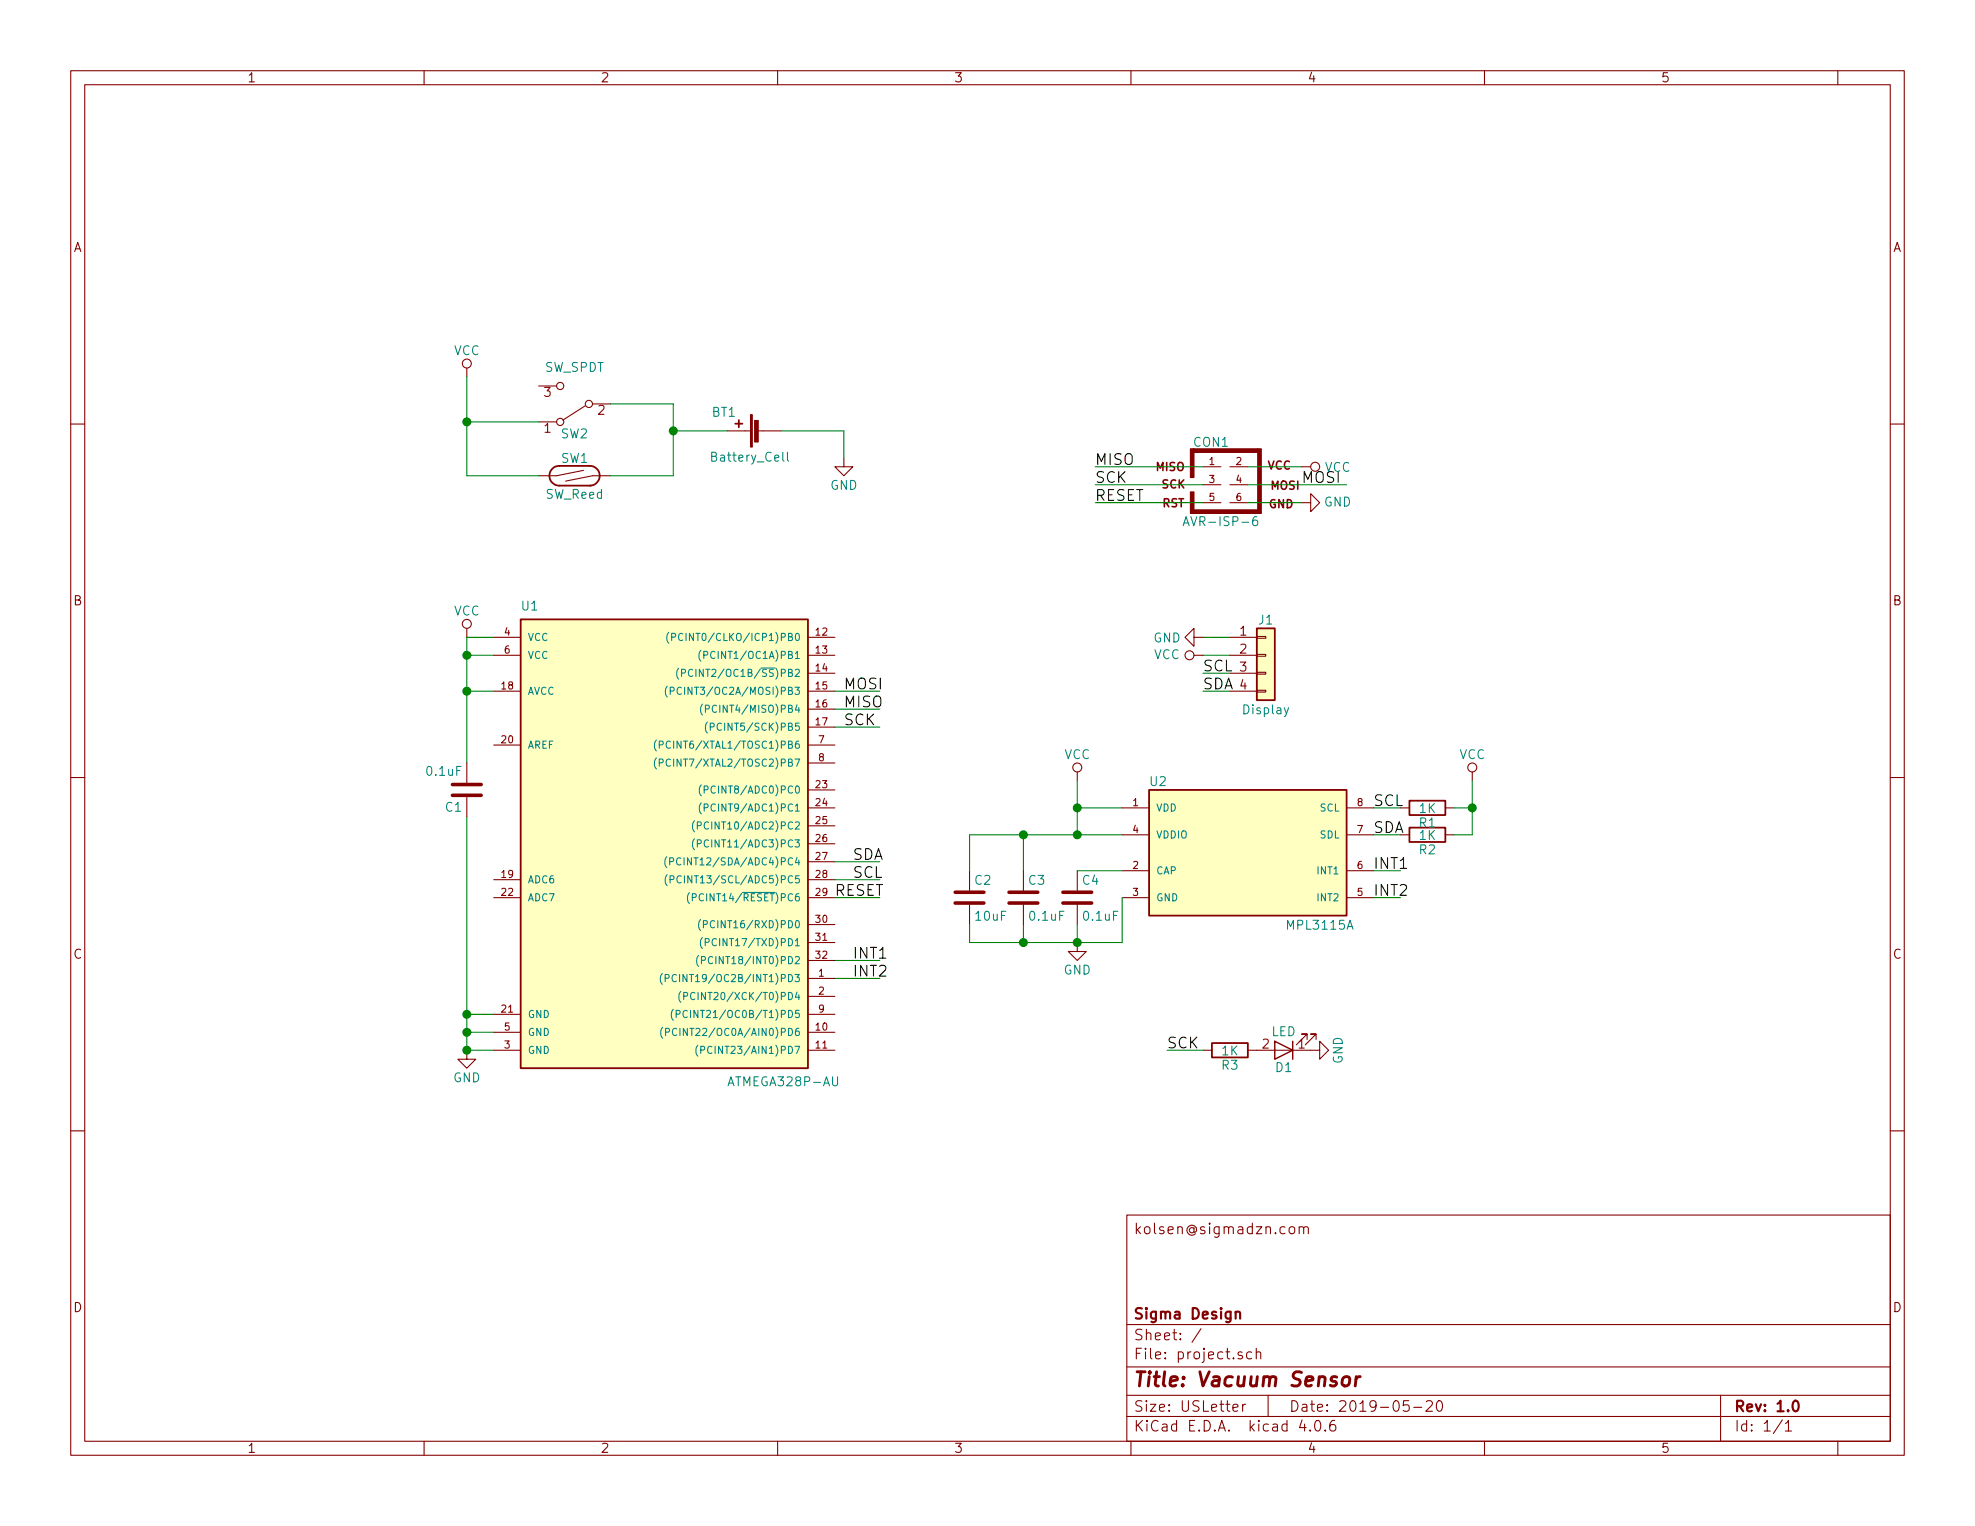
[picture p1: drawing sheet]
<svg xmlns="http://www.w3.org/2000/svg" width="279mm" height="216mm" viewBox="0 0 279 216" stroke-linecap="round" stroke-linejoin="round" font-family="sans-serif">
<g fill="none" stroke="#840000" stroke-width=".15">
<path d="M10 10h259.4v195.9h-259.4zM12 12h255.4v191.9h-255.4zM60 10v2M110 10v2M160 10v2M210 10v2M260 10v2M10 60h2M66 52.1v1.2M76.2 59.7h2.5M76.2 54.6h2.5M82.8 57.4l-3.2 2"/>
<path d="M83.8 57.2h2.6M267.4 60h2M82.5 66.5l-3.8 .8h-2.5M86.4 67.3h-2.6l-3.8 .8M102.9 61h3.3M107.2 61h3.3M119.4 64.8v1.2h1.2l-1.2 1.3-1.3-1.3h1.3M170.2 66h2.5M170.2 68.6h2.5M170.2 71.1h2.5M174 66h2.5M174 68.6h2.5"/>
<path d="M174 71.1h2.5M184.1 71.1h1.3v-1.2l1.3 1.2-1.3 1.3v-1.3M66 88.9v1.3M69.8 90.2h3.9M69.8 92.7h3.9M69.8 97.8h3.9M114.3 90.2h3.8M114.3 92.7h3.8M114.3 95.3h3.8M114.3 97.8h3.8M168.9 90.2v-1.3l-1.3 1.3 1.3 1.2v-1.2h1.3M168.9 92.7h1.3"/>
<path d="M174 90.2h3.8M174 92.7h3.8M174 95.3h3.8M174 97.8h3.8M177.8 97.7h1.3v.2h-1.3zM177.8 95.1h1.3v.3h-1.3zM177.8 92.6h1.3v.2h-1.3zM177.8 90h1.3v.3h-1.3zM10 110h2M66 108v2.7M66 112.8v2.8M69.8 105.4h3.9"/>
<path d="M114.3 105.4h3.8M114.3 108h3.8M114.3 111.8h3.8M114.3 114.3h3.8M114.3 116.8h3.8M114.3 100.3h3.8M114.3 119.4h3.8M114.3 102.9h3.8M152.4 109.2v1.3M158.7 114.3h3.9M158.7 118.1h3.9M190.5 114.3h3.8"/>
<path d="M190.5 118.1h3.8M198.1 114.3h1.3M198.1 118.1h1.3M204.5 114.3h1.2M204.5 118.1h1.2M208.3 109.2v1.3M267.4 110h2M69.8 127h3.9M69.8 124.5h3.9M114.3 138.4h3.8M114.3 130.8h3.8M114.3 133.4h3.8"/>
<path d="M114.3 127h3.8M114.3 135.9h3.8M114.3 121.9h3.8M114.3 124.5h3.8M137.2 123.2v2.8M137.2 128v2.8M144.8 123.2v2.8M144.8 128v2.8M152.4 133.4v1.2h1.3l-1.3 1.3-1.3-1.3h1.3M152.4 123.2v2.8M152.4 128v2.8M158.7 127h3.9"/>
<path d="M158.7 123.2h3.9M190.5 127h3.8M190.5 123.2h3.8M10 160h2M66 148.6v1.3h1.3l-1.3 1.2-1.2-1.2h1.2M69.8 148.6h3.9M69.8 146.1h3.9M69.8 143.5h3.9M114.3 141h3.8M114.3 148.6h3.8M114.3 146.1h3.8M114.3 143.5h3.8"/>
<path d="M170.2 148.6h1.2M176.5 148.6h10.2v-1.3l1.3 1.3-1.3 1.3v-1.3M184.9 147.1v-.8h-.8h.8l-1.5 1.5M186.2 147.1v-.8h-.8h.8l-1.5 1.5M267.4 160h2M159.4 171.9h108v32h-108zM182.4 173.7a.41 .41 0 0 1 .8 .1v.5a.41 .41 0 0 1-.4 .3 .41 .41 0 0 1-.4-.3zM183.8 173.7a.38 .38 0 0 1 .6 .1v.7M183.8 173.6v.9M184.4 173.8a.36 .36 0 0 1 .4-.3 .36 .36 0 0 1 .3 .3v.7M159.4 197.4h108M159.4 193.4h108"/>
<path d="M159.4 187.4h108M169.9 188l-1.3 1.9M174.4 199.2l.7-.2v-.2l-.4-.1-.3 .2 .1 .7 .2 .1 .4-.1M175.7 191.3a.37 .37 0 0 0-.6 .2 .54 .54 0 0 0 .6 .3l.1 .2-.1 .2-.1 .1-.5-.1M175.8 198.7v1M176.2 198.7l-.3 .1-.1 .2M177.1 191.3h-.5l-.2 .2v.6l.2 .2 .5-.1M177.7 191.4a.38 .38 0 0 1 .7 .1v.8M177.7 190.8v1.5M179.4 197.4v3M199.3 198.2h-.7l-.1 .7a.62 .62 0 0 1 .7-.1l.2 .2-.1 .5-.2 .2h-.4l-.2-.2M200 199.1h1.1"/>
<path d="M201.8 198.3l.2-.1h.5a.37 .37 0 0 1 .1 .6l-.9 .9h.9M203.4 198.3a.35 .35 0 0 1 .3-.1 .35 .35 0 0 1 .3 .3 .77 .77 0 0 1-.4 1.2 .9 .9 0 0 1-.2-1.4zM243.4 197.4v6.5M60 203.9v2M110 203.9v2M159.4 200.4h108M160 203.9v2M184.2 200.9l-.4 1.1h1M185.3 202.3l.1 .1-.1 .1v-.1v-.1v.2M186.1 201.1a.35 .35 0 0 1 .4-.1 .35 .35 0 0 1 .3 .2 .77 .77 0 0 1-.5 1.3 .9 .9 0 0 1-.2-1.4zM187.5 202.3l.1 .1-.1 .1-.1-.1 .1-.1v.2M188.8 201a.59 .59 0 0 0-.7 .6l.1 .7 .2 .2h.3l.2-.2 .1-.5-.2-.2-.4-.1-.3 .3"/>
<path d="M210 203.9v2M252.1 200.9l-1.2 1.9M252.6 201.4l.4-.4v1.5M252.6 202.5h.8M260 203.9v2"/>
<circle cx="66" cy="51.4" r=".63"/>
<circle cx="79.2" cy="54.6" r=".51"/>
<circle cx="79.2" cy="59.7" r=".51"/>
<circle cx="83.3" cy="57.2" r=".51"/>
<circle cx="186.1" cy="66" r=".63"/>
<circle cx="66" cy="88.3" r=".63"/>
<circle cx="168.3" cy="92.7" r=".63"/>
<circle cx="152.4" cy="108.6" r=".63"/>
<circle cx="208.3" cy="108.6" r=".63"/>
</g>
<path d="M174.8 185.7a.38 .38 0 0 1 .6 .1v.8M174.8 185.6v1M253.7 198.3a.35 .35 0 0 1 .4-.1 .35 .35 0 0 1 .3 .3 .77 .77 0 0 1-.5 1.2 .9 .9 0 0 1-.2-1.4z" fill="none" stroke="#840000" stroke-width=".3"/>
<path d="M190 194.9a.51 .51 0 0 1 .6-.2 .51 .51 0 0 1 .4 .4l-.1 .6a.54 .54 0 0 1-.5 .4 .54 .54 0 0 1-.6-.4zM191.9 194.8l-.2 1.3M192.4 194.8a.54 .54 0 0 0-.6 .3" fill="none" stroke="#840000" stroke-width=".41"/>
<g fill="#840000" stroke="#840000" stroke-width=".15">
<path d="M106.2 58.7h.2v4.5h-.2z"/>
<path d="M106.8 59.5h.5v3h-.5z"/>
<path d="M168.8 72.1h9.4v.5h-9.4z"/>
<path d="M168.8 63.5h9.1v.5h-9.1z"/>
<path d="M168.4 69.6h.5v3h-.5z"/>
<path d="M168.4 63.5h.5v4.1h-.5z"/>
<path d="M177.9 63.5h.5v9.1h-.5z"/>
</g>
<path d="M104 59.9h1M104.5 59.4v1.1M83.4 68.7a1.4 1.4 0 0 0 1.4-1.4 1.4 1.4 0 0 0-1.4-1.4h-4.3a1.4 1.4 0 0 0-1.4 1.4 1.4 1.4 0 0 0 1.4 1.4h4.5M73.7 87.6h40.6v63.5h-40.6zM177.8 88.9h2.5v10.2h-2.5zM162.6 111.8h27.9v17.7h-27.9zM199.4 117.1h5.1v2h-5.1zM199.4 113.3h5.1v2h-5.1zM171.4 147.6h5.1v2h-5.1z" fill="none" stroke="#840000" stroke-width=".25"/>
<g fill="none" stroke="#008484" stroke-width=".15">
<path d="M111.4 64v1l.2 .3M167.4 74.4l.4-1.3 .4 1.3M167.5 74h.6M177.8 73.1a.47 .47 0 0 0-.6 .5v.5l.1 .2 .4 .1 .2-.2v-.4l-.1-.2h-.4l-.2 .2M94.4 97.1a1.2 1.2 0 0 0 0 1.5M94.6 89.5a1.2 1.2 0 0 0 0 1.5M94.8 97.8l.5-.1 .1-.1-.1-.3-.5-.1v1M95 90.1h.5l.1-.2-.1-.2-.5-.1v1M96 94.5a1.2 1.2 0 0 0 0 1.6M96.4 97.3a.4 .4 0 0 0-.5 0 .4 .4 0 0 0-.1 .5 .37 .37 0 0 0 .2 .4 .37 .37 0 0 0 .4-.1M96.4 95.2h.5l.1-.2-.1-.3h-.5v1M96.6 89.7a.4 .4 0 0 0-.5 0 .4 .4 0 0 0-.1 .5 .37 .37 0 0 0 .2 .4 .37 .37 0 0 0 .4-.1"/>
<path d="M98 94.8a.4 .4 0 0 0-.5 0 .4 .4 0 0 0-.1 .5 .37 .37 0 0 0 .2 .4 .37 .37 0 0 0 .4-.1M99.2 92a1.2 1.2 0 0 0 0 1.5M99.4 99.6a1.2 1.2 0 0 0 0 1.6M99.6 92.7l.5-.1v-.1v-.3h-.5v1M92.9 104.7a1.2 1.2 0 0 0 0 1.5M92.9 107.2a1.2 1.2 0 0 0 0 1.6M93.3 105.4l.5-.1v-.1v-.3h-.5v1M93.3 107.9h.5v-.2v-.3h-.5v1M98.2 116.1a1.2 1.2 0 0 0 0 1.6M98.2 118.7a1.2 1.2 0 0 0 0 1.5M98.7 116.8h.4l.1-.2-.1-.3h-.4v1M98.7 119.4l.4-.1 .1-.1-.1-.3-.4-.1v1"/>
<path d="M99.2 111a1.2 1.2 0 0 0 0 1.6M99.2 113.6a1.2 1.2 0 0 0 0 1.5M99.6 111.7h.5l.1-.2-.1-.2-.5-.1v1M99.6 114.3l.5-.1 .1-.1-.1-.3-.5-.1v1.1M99.8 100.3h.5l.1-.2-.1-.3h-.5v1M100.1 102.2a1.2 1.2 0 0 0 0 1.5M100.5 102.8h.5v-.2v-.2l-.5-.1v1M93.7 137.7a1.2 1.2 0 0 0 0 1.6M94.1 138.4h.5l.1-.2-.1-.3h-.5v1M94.3 121.2a1.2 1.2 0 0 0 0 1.6M94.4 123.7a1.2 1.2 0 0 0 0 1.6M94.7 121.9l.5-.1 .1-.1-.1-.3h-.5v1"/>
<path d="M94.8 124.4h.5l.1-.2-.1-.2-.5-.1v1M95.7 138a.4 .4 0 0 0-.5 0 .4 .4 0 0 0-.1 .5 .37 .37 0 0 0 .2 .3 .37 .37 0 0 0 .4 0M96.3 121.5a.4 .4 0 0 0-.5 0 .4 .4 0 0 0-.1 .4 .37 .37 0 0 0 .2 .4 .37 .37 0 0 0 .4 0M96.4 124a.4 .4 0 0 0-.5 0 .4 .4 0 0 0-.1 .5 .37 .37 0 0 0 .1 .4 .37 .37 0 0 0 .5-.1M97.5 126.3a1.2 1.2 0 0 0 0 1.5M97.9 127l.5-.1 .1-.1-.1-.3-.5-.1v1.1M98.8 135.2a1.2 1.2 0 0 0 0 1.5M99.1 130.1a1.2 1.2 0 0 0 0 1.5M99.2 135.9l.5-.1 .1-.1-.1-.3-.5-.1v1M99.4 132.6a1.2 1.2 0 0 0 0 1.6M99.5 130.8l.5-.1 .1-.1-.1-.3h-.5v1M99.8 133.3h.5v-.2v-.3h-.5v1"/>
<path d="M105 126.3h4.6M93.8 145.3a1.2 1.2 0 0 0 0 1.6M94.2 146h.4l.1-.2-.1-.3h-.4v1M95.2 142.8a1.2 1.2 0 0 0 0 1.5M95.7 143.5l.4-.1 .1-.1-.1-.3h-.4v1M95.7 145.6a.4 .4 0 0 0-.5 0 .4 .4 0 0 0-.1 .5 .37 .37 0 0 0 .2 .4 .37 .37 0 0 0 .4-.1M96.3 140.3a1.2 1.2 0 0 0 0 1.5M96.7 140.9h.5l.1-.2-.1-.2-.5-.1v1M97.2 143.1a.4 .4 0 0 0-.5-.1 .4 .4 0 0 0-.1 .5 .37 .37 0 0 0 .2 .4 .37 .37 0 0 0 .4 0M98.3 140.5a.4 .4 0 0 0-.5 0 .4 .4 0 0 0-.1 .5 .37 .37 0 0 0 .2 .4 .37 .37 0 0 0 .4-.1M98.7 147.9a1.2 1.2 0 0 0 0 1.5M99.1 148.6l.5-.1 .1-.1-.1-.3-.5-.1v1"/>
<path d="M117.8 152.3v1.1l.2 .2h.3l.2-.2v-1.1"/>
</g>
<g fill="none" stroke="#008400" stroke-width=".15">
<path d="M66 53.3v14h10.2M66 59.7h10.2M86.4 57.2h8.8v10.1h-8.8M95.2 61h7.7M110.5 61h8.9v3.8M154.9 66h15.3M154.9 68.6h15.3M154.9 71.1h15.3M176.5 66h7.6M176.5 68.6h14M176.5 71.1h7.6M66 92.7h3.8"/>
<path d="M66 97.8h3.8M69.8 90.2h-3.8v17.8M118.1 97.8h6.4M170.2 90.2h3.8M170.2 92.7h3.8M170.2 95.3h3.8M170.2 97.8h3.8M66 115.6v33h3.8M118.1 100.3h6.4M118.1 102.9h6.4M144.8 118.1v5.1M152.4 114.3h6.3"/>
<path d="M152.4 110.5v7.6M158.7 118.1h-21.5v5.1M194.3 114.3h3.8M194.3 118.1h3.8M205.7 114.3h2.6M208.3 110.5v7.6h-2.6M118.1 121.9h6.4M118.1 124.5h6.4M118.1 127h6.4M118.1 135.9h6.4M118.1 138.4h6.4M144.8 130.8v2.6"/>
<path d="M152.4 130.8v2.6M152.4 123.2h6.3M158.7 127v6.4h-21.5v-2.6M194.3 123.2h3.8M194.3 127h3.8M66 143.5h3.8M66 146.1h3.8M165.1 148.6h5.1"/>
</g>
<g fill="#ffffc2" stroke="#ffffc2" stroke-width=".14">
<path d="M73.7 87.6h40.6v63.5h-40.6z"/>
<path d="M177.8 88.9h2.5v10.2h-2.5z"/>
<path d="M162.6 111.8h27.9v17.7h-27.9z"/>
</g>
<g fill="#008400" stroke="#008400" stroke-width=".25">
<circle cx="66" cy="146.1" r=".51"/>
<circle cx="66" cy="148.6" r=".51"/>
<circle cx="208.3" cy="114.3" r=".51"/>
<circle cx="152.4" cy="114.3" r=".51"/>
<circle cx="152.4" cy="118.1" r=".51"/>
<circle cx="144.8" cy="118.1" r=".51"/>
<circle cx="152.4" cy="133.4" r=".51"/>
<circle cx="144.8" cy="133.4" r=".51"/>
<circle cx="66" cy="92.7" r=".51"/>
<circle cx="95.3" cy="61" r=".51"/>
<circle cx="66" cy="97.8" r=".51"/>
<circle cx="66" cy="143.5" r=".51"/>
<circle cx="66" cy="59.7" r=".51"/>
</g>
<path d="M64 111h4.1M64 112.5h4.1M135.1 127.8h4.1M135.1 126.2h4.1M142.7 127.8h4.1M142.7 126.2h4.1M150.4 127.8h4M150.4 126.2h4" fill="none" stroke="#840000" stroke-width=".51"/>
<path d="M180.3 147.3l2.6 1.3-2.6 1.3zM182.9 147.3v2.6" fill="none" stroke="#840000" stroke-width=".2"/>
<text font-size="2.8" fill="#840000" x="160.4" y="196.2">Title: Vacuum Sensor</text>
<g font-size="2.1">
<text x="154.9" y="65.8">MISO</text>
<text x="154.9" y="68.3">SCK</text>
<text x="154.9" y="70.9">RESET</text>
<text x="170.2" y="95">SCL</text>
<text x="119.4" y="97.5">MOSI</text>
<text x="119.4" y="100.1">MISO</text>
<text x="170.2" y="97.5">SDA</text>
<text x="119.4" y="102.6">SCK</text>
<text x="194.3" y="114">SCL</text>
<text x="194.3" y="117.9">SDA</text>
<text x="120.6" y="121.7">SDA</text>
<text x="120.6" y="124.2">SCL</text>
<text x="194.3" y="122.9">INT1</text>
<text x="118.1" y="126.7">RESET</text>
<text x="194.3" y="126.7">INT2</text>
<text x="120.6" y="135.6">INT1</text>
<text x="120.6" y="138.2">INT2</text>
<text x="165.1" y="148.3">SCK</text>
</g>
<g font-size="2.1" fill="#840000">
<text x="184.1" y="68.3">MOSI</text>
<text x="160.4" y="174.6">kolsen@sigmadzn.com</text>
<text x="160.4" y="189.6">Sheet: /</text>
<text x="160.4" y="186.6">Sigma Design</text>
<text x="160.4" y="192.3">File: project.sch</text>
<text x="160.4" y="202.5">KiCad E.D.A. kicad 4.0.6</text>
<text x="160.4" y="199.7">Size: USLetter</text>
<text x="182.4" y="199.7">Date: 2019-05-20</text>
<text x="245.4" y="199.7">Rev: 1.0</text>
<text x="245.4" y="202.5">Id: 1/1</text>
</g>
<g font-size="1.8" fill="#840000">
<text x="35" y="11.6">1</text>
<text x="85" y="11.6">2</text>
<text x="135" y="11.6">3</text>
<text x="185" y="11.6">4</text>
<text x="235" y="11.6">5</text>
<text x="10.4" y="35.6">A</text>
<text x="267.8" y="35.6">A</text>
<text x="77" y="56.1">3</text>
<text x="84.6" y="58.7">2</text>
<text x="77" y="61.2">1</text>
<text x="10.4" y="85.6">B</text>
<text x="175.4" y="89.9">1</text>
<text x="267.8" y="85.6">B</text>
<text x="175.4" y="92.5">2</text>
<text x="175.4" y="95">3</text>
<text x="175.4" y="97.5">4</text>
<text x="10.4" y="135.6">C</text>
<text x="267.8" y="135.6">C</text>
<text x="178.6" y="148.3">2</text>
<text x="183.7" y="148.3">1</text>
<text x="10.4" y="185.6">D</text>
<text x="267.8" y="185.6">D</text>
<text x="35" y="205.5">1</text>
<text x="85" y="205.5">2</text>
<text x="135" y="205.5">3</text>
<text x="185" y="205.5">4</text>
<text x="235" y="205.5">5</text>
</g>
<g font-size="1.8" fill="#008484">
<text x="64.2" y="50.2">VCC</text>
<text x="77" y="52.6">SW_SPDT</text>
<text x="100.7" y="59">BT1</text>
<text x="79.3" y="62">SW2</text>
<text x="79.4" y="65.5">SW1</text>
<text x="100.9" y="65.3">Battery_Cell</text>
<text x="168.9" y="63.2">CON1</text>
<text x="77.2" y="70.6">SW_Reed</text>
<text x="117.4" y="69.3">GND</text>
<text x="187.3" y="71.7">GND</text>
<text x="187.4" y="66.8">VCC</text>
<text x="168.4" y="74.4">AVR-ISP-6</text>
<text x="64.2" y="87.1">VCC</text>
<text x="73.8" y="86.4">U1</text>
<text x="178.1" y="88.3">J1</text>
<text x="163.1" y="90.9">GND</text>
<text x="163.2" y="93.2">VCC</text>
<text x="175.9" y="101">Display</text>
<text x="150.5" y="107.4">VCC</text>
<text x="206.4" y="107.4">VCC</text>
<text x="60.5" y="109.8">0.1uF</text>
<text x="162.7" y="111.2">U2</text>
<text x="63" y="114.8">C1</text>
<text x="200.8" y="118.8">1K</text>
<text x="200.8" y="117">R1</text>
<text x="200.8" y="115">1K</text>
<text x="137.9" y="125.2">C2</text>
<text x="145.5" y="125.2">C3</text>
<text x="153.2" y="125.2">C4</text>
<text x="200.8" y="120.9">R2</text>
<text x="138.1" y="130.3">10uF</text>
<text x="145.7" y="130.3">0.1uF</text>
<text x="153.4" y="130.3">0.1uF</text>
<text x="182.2" y="131.5">MPL3115A</text>
<text x="150.4" y="137.9">GND</text>
<text x="172.9" y="149.3">1K</text>
<text x="179.8" y="146.6">LED</text>
<text x="64.1" y="153.1">GND</text>
<text x="103.4" y="153.7">ATMEGA328P-AU</text>
<text x="172.9" y="151.3">R3</text>
<text x="180.5" y="151.7">D1</text>
<text x="189.9" y="150.5" transform="rotate(-90 189.9 150.5)">GND</text>
</g>
<g font-size="1.6" fill="#840000">
<text x="163.5" y="66.6">MISO</text>
<text x="164.3" y="69.1">SCK</text>
<text x="164.4" y="71.8">RST</text>
<text x="179.3" y="66.4">VCC</text>
<text x="179.5" y="71.9">GND</text>
<text x="179.8" y="69.3">MOSI</text>
</g>
<g font-size="1.4" fill="#840000">
<text x="171.1" y="65.8">1</text>
<text x="174.9" y="65.8">2</text>
<text x="171.1" y="68.3">3</text>
<text x="171.1" y="70.9">5</text>
<text x="174.9" y="68.3">4</text>
<text x="174.9" y="70.9">6</text>
<text x="71.4" y="89.9">4</text>
<text x="115.4" y="89.9">12</text>
<text x="71.4" y="92.5">6</text>
<text x="115.4" y="92.5">13</text>
<text x="115.4" y="95">14</text>
<text x="71" y="97.5">18</text>
<text x="115.4" y="97.5">15</text>
<text x="115.4" y="100.1">16</text>
<text x="71" y="105.2">20</text>
<text x="115.4" y="102.6">17</text>
<text x="115.8" y="105.2">7</text>
<text x="115.8" y="107.7">8</text>
<text x="115.4" y="111.5">23</text>
<text x="115.4" y="114">24</text>
<text x="115.4" y="116.6">25</text>
<text x="115.4" y="119.1">26</text>
<text x="160.3" y="114">1</text>
<text x="160.3" y="117.9">4</text>
<text x="192" y="117.9">7</text>
<text x="192" y="114">8</text>
<text x="71" y="124.2">19</text>
<text x="115.4" y="121.7">27</text>
<text x="115.4" y="124.2">28</text>
<text x="160.3" y="122.9">2</text>
<text x="192" y="122.9">6</text>
<text x="71" y="126.7">22</text>
<text x="115.4" y="130.6">30</text>
<text x="115.4" y="126.7">29</text>
<text x="160.3" y="126.7">3</text>
<text x="192" y="126.7">5</text>
<text x="115.4" y="133.1">31</text>
<text x="115.4" y="135.6">32</text>
<text x="71" y="143.3">21</text>
<text x="115.8" y="138.2">1</text>
<text x="115.8" y="140.7">2</text>
<text x="115.8" y="143.3">9</text>
<text x="71.4" y="148.3">3</text>
<text x="71.4" y="145.8">5</text>
<text x="115.4" y="145.8">10</text>
<text x="115.4" y="148.3">11</text>
</g>
<g font-size="1.4" fill="#008484">
<text x="74.7" y="90.7">VCC</text>
<text x="74.7" y="93.2">VCC</text>
<text x="96.6" y="90.7">(PCINT0/CLKO/ICP1)PB0</text>
<text x="97.9" y="95.8">(PCINT2/OC1B/SS)PB2</text>
<text x="100.2" y="93.2">(PCINT1/OC1A)PB1</text>
<text x="74.7" y="98.3">AVCC</text>
<text x="96.2" y="98.3">(PCINT3/OC2A/MOSI)PB3</text>
<text x="100.6" y="100.8">(PCINT4/MISO)PB4</text>
<text x="74.7" y="105.9">AREF</text>
<text x="94.6" y="105.9">(PCINT6/XTAL1/TOSC1)PB6</text>
<text x="101.2" y="103.4">(PCINT5/SCK)PB5</text>
<text x="94.6" y="108.5">(PCINT7/XTAL2/TOSC2)PB7</text>
<text x="100.3" y="112.3">(PCINT8/ADC0)PC0</text>
<text x="99.5" y="117.3">(PCINT10/ADC2)PC2</text>
<text x="99.5" y="119.9">(PCINT11/ADC3)PC3</text>
<text x="100.3" y="114.8">(PCINT9/ADC1)PC1</text>
<text x="163.6" y="114.8">VDD</text>
<text x="163.6" y="118.6">VDDIO</text>
<text x="186.7" y="118.6">SDL</text>
<text x="186.7" y="114.8">SCL</text>
<text x="74.7" y="125">ADC6</text>
<text x="96.1" y="122.4">(PCINT12/SDA/ADC4)PC4</text>
<text x="96.3" y="125">(PCINT13/SCL/ADC5)PC5</text>
<text x="163.6" y="123.7">CAP</text>
<text x="186.4" y="123.7">INT1</text>
<text x="74.7" y="127.5">ADC7</text>
<text x="98.7" y="127.5">(PCINT14/RESET)PC6</text>
<text x="100.4" y="131.3">(PCINT16/RXD)PD0</text>
<text x="163.6" y="127.5">GND</text>
<text x="186.4" y="127.5">INT2</text>
<text x="100.3" y="136.4">(PCINT18/INT0)PD2</text>
<text x="100.6" y="133.9">(PCINT17/TXD)PD1</text>
<text x="96" y="138.9">(PCINT19/OC2B/INT1)PD3</text>
<text x="98.3" y="141.5">(PCINT20/XCK/T0)PD4</text>
<text x="74.7" y="149.1">GND</text>
<text x="74.7" y="146.6">GND</text>
<text x="74.7" y="144">GND</text>
<text x="95.8" y="146.6">(PCINT22/OC0A/AIN0)PD6</text>
<text x="97.4" y="144">(PCINT21/OC0B/T1)PD5</text>
<text x="100.2" y="149.1">(PCINT23/AIN1)PD7</text>
</g>
</svg>
